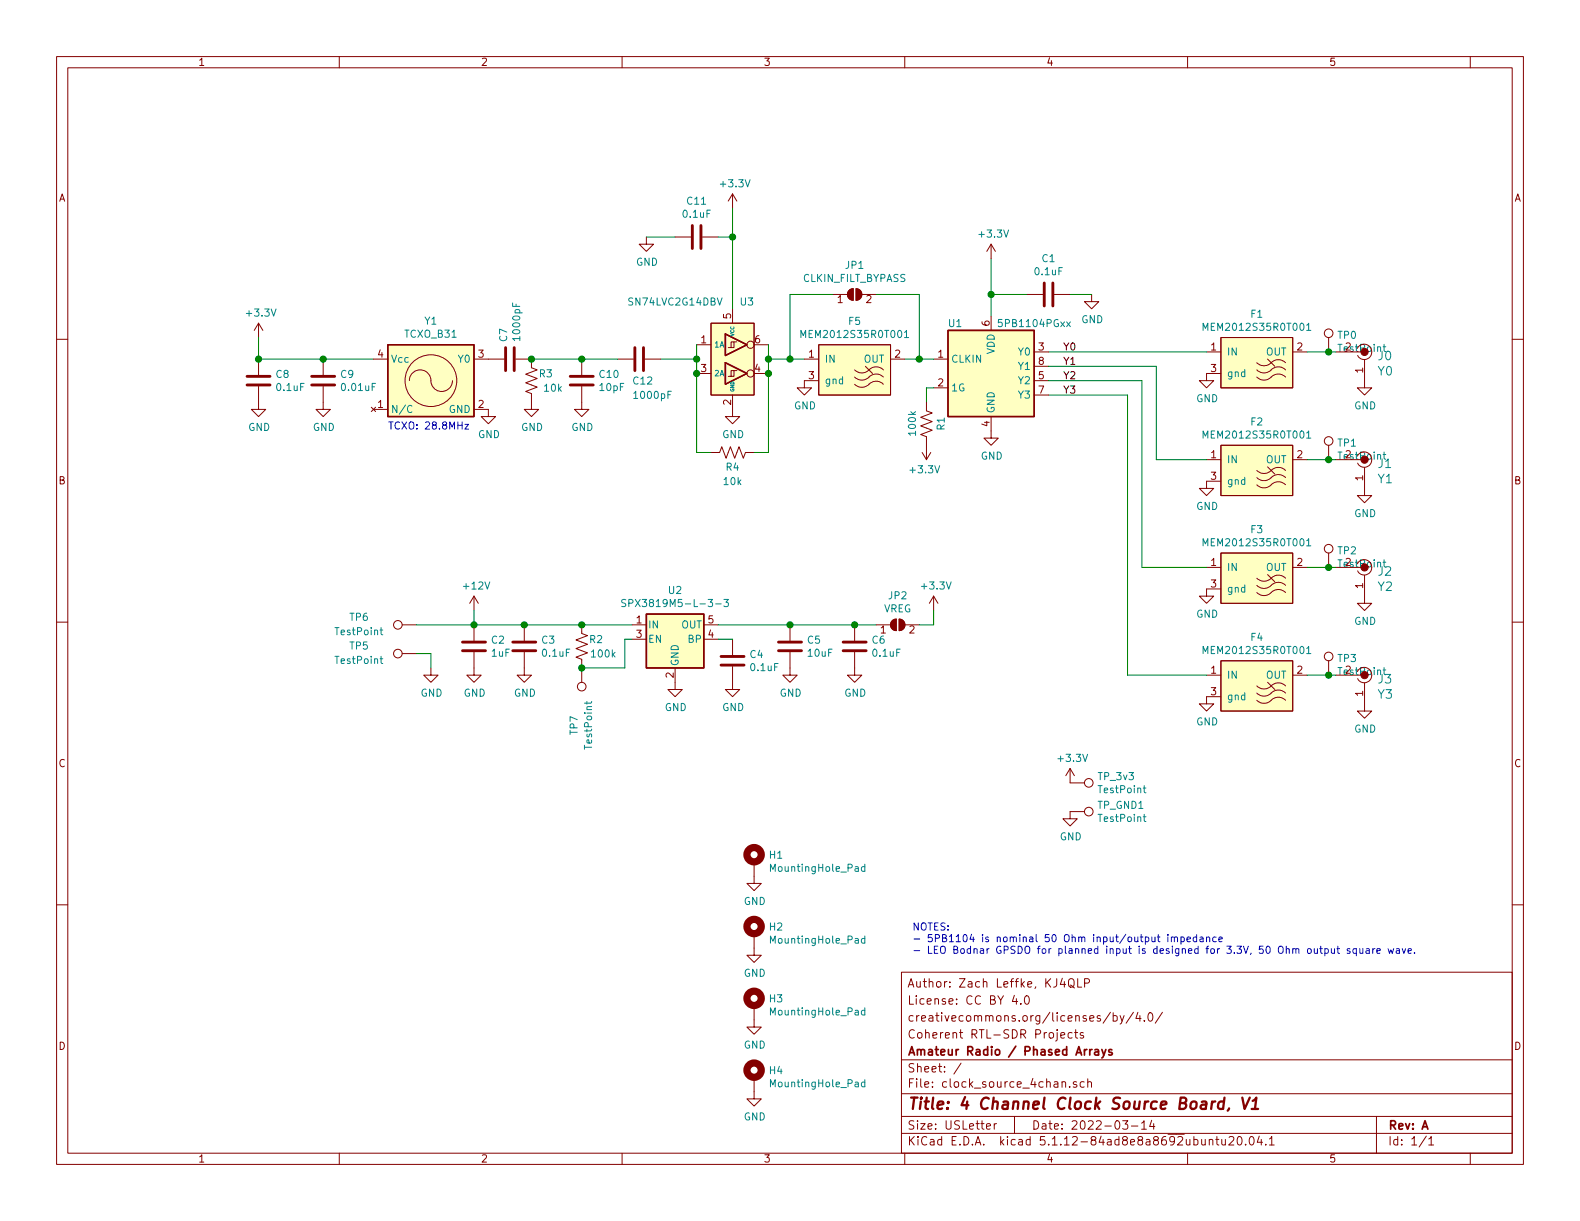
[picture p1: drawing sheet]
<svg xmlns="http://www.w3.org/2000/svg" width="279mm" height="216mm" viewBox="0 0 279 216" stroke-linecap="round" stroke-linejoin="round" font-family="sans-serif">
<g fill="none" stroke="#840000" stroke-width=".18">
<path d="M10 10h259.4v195.9h-259.4zM12 12h255.4v191.9h-255.4zM60 10v2M110 10v2M160 10v2M210 10v2M260 10v2M129.5 34.3v2.5M129.5 34.3l-.7 1.3M129.5 34.3l.8 1.3M10 60h2M45.7 57.2l-.7 1.2"/>
<path d="M45.7 57.2v2.5M45.7 57.2l.8 1.2M114.3 41.9v1.3h1.3l-1.3 1.3-1.3-1.3h1.3M119.4 41.9h2.8M124.2 41.9h2.8M125.7 57.2h7.6v12.7h-7.6zM129.5 54.6v2.6M147.3 52.1h2.6M150.1 51.4l.4-.3h.4v2a1.03 1.03 0 0 1-.9-.6 1.03 1.03 0 0 1 .1-1.1zM151.4 51.1a1.02 1.02 0 0 1 1 1 1.02 1.02 0 0 1-1 1zM152.4 52.1h2.5M175.3 43.2l-.8 1.3"/>
<path d="M175.3 43.2v2.5M175.3 55.9v2.5M175.3 43.2l.7 1.3M181.6 52.1h2.8M186.4 52.1h2.8M193 52.1v1.2h1.3l-1.3 1.3-1.2-1.3h1.2M215.9 59.7h12.7v8.9h-12.7zM234.9 59.7v2.5M267.4 60h2M45.7 68.3v4.1h1.3l-1.3 1.3-1.3-1.3h1.3M45.7 63.5v2.8M57.1 68.3v4.1h1.3l-1.3 1.3-1.2-1.3h1.2"/>
<path d="M57.1 63.5v2.8M65.7 72l.7 .8M66 63.5h2.6M66 72.4h2.6M66.4 72l-.7 .8M72.4 67.3a1.93 1.93 0 0 1 2.1-1.9 1.93 1.93 0 0 1 1.7 2.2 1.91 1.91 0 0 0 2.1 1.6 1.91 1.91 0 0 0 1.7-1.9M83.8 72.4h2.6v1.3h1.2l-1.2 1.2-1.3-1.2h1.3M83.8 63.5h5.4M91.2 63.5h2.8v1.5l1 .4-2 .8 2 .7-2 .8 2 .8-2 .7 1 .4v2.8h1.2l-1.2 1.3-1.3-1.3h1.3M102.9 68.3v4.1h1.2l-1.2 1.3-1.3-1.3h1.3M102.9 63.5v2.8M109.2 63.5h2.8"/>
<path d="M114 63.5h2.8M123.2 61h2.5M123.2 66h2.5M128.8 61.5h1v-1h-.5v1M128.8 66.5h1v-1h-.5v1M129.5 69.9v3.8h1.3l-1.3 1.2-1.2-1.2h1.2M129.8 60.5h.5M129.8 65.5h.5M133.3 61h2.6M133.3 66h2.6M142.2 63.5h2.6M144.8 61h12.7v8.9h-12.7z"/>
<path d="M144.8 67.3h-2.6v1.3h1.3l-1.3 1.3-1.2-1.3h1.2M151.1 67.9a1.91 1.91 0 0 0 2.9-.2l.5-.2 .6-.1 .4 .1 .7 .4M151.1 66.7a1.91 1.91 0 0 0 2.9-.3l.5-.2 .6-.1 .4 .1 .7 .5M151.1 65.4a1.91 1.91 0 0 0 2.9-.3l.5-.2h.6l.4 .1 .7 .4M153 64.8l1.3 1.2M157.5 63.5h2.5M163.8 71.1v1.5l1 .4-2 .8 2 .7-2 .8 2 .8-2 .7 1 .4v4.1M165.1 63.5h2.5M165.1 68.6h2.5M175.3 73.7v3.8h1.2l-1.2 1.2-1.3-1.2h1.3M182.9 62.2h2.5M182.9 67.3h2.5"/>
<path d="M182.9 69.9h2.5M182.9 64.8h2.5M213.4 62.2h2.5M215.9 78.7h12.7v8.9h-12.7zM215.9 66h-2.5v1.3h1.2l-1.2 1.3-1.3-1.3h1.3M222.2 66.7a1.91 1.91 0 0 0 2.9-.3l.5-.2 .6-.1 .5 .1 .6 .5M222.2 65.4a1.91 1.91 0 0 0 2.9-.3l.5-.2h.6l.5 .1 .6 .4M222.2 64.1a1.91 1.91 0 0 0 2.9-.2l.5-.2 .6-.1 .5 .1 .6 .4M224.2 63.5l1.2 1.3M228.6 62.2h2.5M234.9 78.7v2.6M236.2 62.2h4.5"/>
<path d="M241.3 63.6v5h1.3l-1.3 1.3-1.3-1.3h1.3M242.6 62.2a1.31 1.31 0 0 1-1 1.3 1.31 1.31 0 0 1-1.5-.7M125.7 80h1.6l.3-1 .8 2 .8-2 .7 2 .8-2 .7 2 .4-1h1.5M163.1 80l.7 1.3M164.6 80l-.8 1.3M213.4 81.3h2.5M215.9 97.8h12.7v8.9h-12.7zM215.9 85.1h-2.5v1.3h1.2l-1.2 1.2-1.3-1.2h1.3M222.2 85.7a1.91 1.91 0 0 0 2.9-.3l.5-.2h.6l.5 .1 .6 .4M222.2 84.5a1.91 1.91 0 0 0 2.9-.3l.5-.2 .6-.1 .5 .1 .6 .5M222.2 83.2a1.91 1.91 0 0 0 2.9-.3l.5-.2h.6l.5 .1 .6 .4M224.2 82.6l1.2 1.2"/>
<path d="M228.6 81.3h2.5M234.9 97.8v2.5M236.2 81.3h4.5M241.3 82.7v4.9h1.3l-1.3 1.3-1.3-1.3h1.3M242.6 81.3a1.31 1.31 0 0 1-1 1.3 1.31 1.31 0 0 1-1.5-.7M10 110h2M71.1 110.5h2.6M71.1 115.6h2.6M76.2 118.1v1.3h1.3l-1.3 1.3-1.3-1.3h1.3M83.8 115.3v4.1h1.3l-1.3 1.3-1.3-1.3h1.3M83.8 105.4v2.6M83.8 110.5v2.8"/>
<path d="M83.8 105.4l-.7 1.3M83.8 105.4l.8 1.3M92.7 115.3v4.1h1.3l-1.3 1.3-1.3-1.3h1.3M92.7 110.5v2.8M102.9 110.5v1.5l1 .4-2 .8 2 .7-2 .8 2 .7-2 .8 1 .4v4.1M111.8 110.5h2.5M111.8 113h2.5M119.4 118.1v3.8h1.2l-1.2 1.3-1.3-1.3h1.3M124.5 110.5h2.5M124.5 113h2.5M129.5 117.9v4h1.3l-1.3 1.3-1.2-1.3h1.2M129.5 113v2.8"/>
<path d="M139.7 115.3v4.1h1.3l-1.3 1.3-1.3-1.3h1.3M139.7 110.5v2.8M151.1 115.3v4.1h1.3l-1.3 1.3-1.2-1.3h1.2M151.1 110.5v2.8M154.9 110.5h2.6M157.7 109.8l.4-.3h.4v2a1.03 1.03 0 0 1-.9-.6 1.03 1.03 0 0 1 .1-1.1zM159 109.5a1.02 1.02 0 0 1 1 1 1.02 1.02 0 0 1-1 1zM160 110.5h2.6M165.1 105.4l-.8 1.3M165.1 105.4v2.6M165.1 105.4l.8 1.3M213.4 119.4h2.5"/>
<path d="M213.4 100.3h2.5M215.9 116.8h12.7v8.9h-12.7zM215.9 104.1h-2.5v1.3h1.2l-1.2 1.3-1.3-1.3h1.3M222.2 104.8a1.91 1.91 0 0 0 2.9-.3l.5-.2 .6-.1 .5 .1 .6 .5M222.2 103.5a1.91 1.91 0 0 0 2.9-.3l.5-.2h.6l.5 .1 .6 .4M222.2 102.2a1.91 1.91 0 0 0 2.9-.2l.5-.2 .6-.1 .5 .1 .6 .4M224.2 101.6l1.2 1.3M228.6 119.4h2.5M228.6 100.3h2.5M234.9 116.8v2.6M236.2 119.4h4.5M236.2 100.3h4.5"/>
<path d="M241.3 101.7v5h1.3l-1.3 1.3-1.3-1.3h1.3M242.6 119.4a1.31 1.31 0 0 1-1 1.3 1.31 1.31 0 0 1-1.5-.7M242.6 100.3a1.31 1.31 0 0 1-1 1.3 1.31 1.31 0 0 1-1.5-.7M267.4 110h2M189.2 135.9l-.7 1.3M189.2 135.9v2.5h2.6M189.2 135.9l.8 1.3M215.9 123.2h-2.5v1.3h1.2l-1.2 1.2-1.3-1.2h1.3M222.2 123.8a1.91 1.91 0 0 0 2.9-.3l.5-.2h.6l.5 .1 .6 .4M222.2 122.6a1.91 1.91 0 0 0 2.9-.3l.5-.2 .6-.1 .5 .1 .6 .5M222.2 121.3a1.91 1.91 0 0 0 2.9-.3l.5-.2h.6l.5 .1 .6 .4M224.2 120.7l1.2 1.2"/>
<path d="M241.3 120.8v4.9h1.3l-1.3 1.3-1.3-1.3h1.3M10 160h2M133.3 152.4v3.8h1.3l-1.3 1.3-1.2-1.3h1.2M191.8 143.5h-2.6v1.3h1.3l-1.3 1.3-1.2-1.3h1.2M267.4 160h2M133.3 177.8v3.8h1.3l-1.3 1.3-1.2-1.3h1.2M133.3 165.1v3.8h1.3l-1.3 1.3-1.2-1.3h1.2M159.4 171.9h108v32h-108zM179.4 176l-.4 1.1h1M179.7 176.6v1M180.5 177.4v.2M181.3 176.2l.2-.1a.81 .81 0 0 1 .6 .6 .81 .81 0 0 1-.3 .8l-.1 .1a.79 .79 0 0 1-.4-1.4z"/>
<path d="M187.9 173l-.4 1.1h.9M188.2 173.6v.9M189 173.3a.5 .5 0 0 1 .6-.3 .5 .5 0 0 1 .3 .6v.5a.5 .5 0 0 1-.5 .5 .5 .5 0 0 1-.4-.5zM189.2 174.2l.8 .5M190.6 173.1v1.4h.7M191.8 173.8h.7l.2-.2-.1-.4-.2-.1h-.6v1.4M196.4 179l-1.3 1.9M196.8 179.7l.5-.1 .3 .3-.1 .5-.2 .2-.5-.1M196.8 179.1v1.5M198.1 179.6l.3 1M198.8 179.6l-.5 1.3-.2 .2M200.4 179l-1.3 1.9"/>
<path d="M201.2 179l-.3 1.1h.9M201.6 179.6v1M203.2 179.1h.2a.8 .8 0 0 1 .5 .7 .8 .8 0 0 1-.5 .8 1 1 0 0 1-.2-1.5zM205.6 179l-1.3 1.9M133.3 190.5v3.8h1.3l-1.3 1.3-1.2-1.3h1.2M159.4 197.4h108M159.4 193.4h108M159.4 187.4h108M170 188l-1.3 1.9M174.4 199.2l.8-.2-.1-.2-.4-.1-.3 .2 .1 .7h.6M175.8 198.7v1M176.2 198.7l-.3 .1-.1 .2"/>
<path d="M179.4 197.4v3M187.6 183.1l.7-.2-.1-.2-.4-.1-.2 .2 .1 .7h.5M187.8 191.4l.1-.1a.37 .37 0 0 1 .5 .2v.8M189.2 192.1v.2M189.6 182.7l-.4-.1-.3 .3 .1 .6h.6M190 182.6h.6M190.2 182.1v1.3l.4 .2M190.4 191.3a.37 .37 0 0 0-.6 .2l.1 .2 .5 .1v.2l-.2 .3-.4-.1M191.6 182.7l-.4-.1-.2 .2 .1 .2 .5 .1v.4h-.6M191.7 191.3h-.4l-.3 .2 .1 .6 .2 .2 .4-.1M192.4 191.4v-.1a.37 .37 0 0 1 .6 .2v.8M192.4 190.8v1.5"/>
<path d="M198.5 198.2h.9l-.4 .6 .4 .1v.6l-.2 .2-.7-.2M200.1 199.1h1.1M201.9 198.6l.4-.4v1.5M201.9 199.7h.8M202.4 180.4v.2M203.7 198.1l-.4 1.1h.9M204 198.7v1M243.4 197.4v6.5M60 203.9v2M110 203.9v2M159.4 200.4h108M160 203.9v2"/>
<path d="M210 203.9v2M213.8 201.6l.2-.1h.4l.1 1M213.8 201.5v1M215 201.5h.5M215.2 201v1.3l.3 .2M216.1 201.5v.8a.37 .37 0 0 0 .6 0M216.7 201.5v1M217.3 201.1l.3-.1h.3l.2 .1 .1 .3-.1 .2-.8 .9h.9M218.9 201.1l.2-.1a.8 .8 0 0 1 .6 .7 .8 .8 0 0 1-.6 .8l-.2-.2-.1-.4zM220.3 202.3v.2M221.1 201.1l.2-.1a.8 .8 0 0 1 .5 .7 .8 .8 0 0 1-.5 .8l-.2-.2-.2-.4zM222.7 200.9l-.4 1.1h1"/>
<path d="M223 201.5v1M223.8 202.3v.2M224.5 201.4l.4-.4v1.5M224.5 202.5h.8M252.2 200.9l-1.2 1.9M252.7 201.4l.4-.4v1.5M252.7 202.5h.8M260 203.9v2"/>
<circle cx="234.9" cy="58.9" r=".76"/>
<circle cx="76.2" cy="67.3" r="4.6"/>
<circle cx="132.7" cy="66" r=".63"/>
<circle cx="132.7" cy="61" r=".63"/>
<circle cx="234.9" cy="78" r=".76"/>
<circle cx="234.9" cy="97" r=".76"/>
<circle cx="70.4" cy="115.6" r=".76"/>
<circle cx="70.4" cy="110.5" r=".76"/>
<circle cx="234.9" cy="116.1" r=".76"/>
<circle cx="102.9" cy="121.4" r=".76"/>
<circle cx="192.5" cy="138.4" r=".76"/>
<circle cx="192.5" cy="143.5" r=".76"/>
</g>
<path d="M214.9 194.8a.54 .54 0 0 0-.6 .3M216.4 194.8a.68 .68 0 0 0-1 .3v.6l.1 .3 .2 .1 .6-.1M216.5 194.1l-.2 2M217.3 196l-.2 .4M219.7 194.1l.4 2 .9-2M221.3 196.1h1.2M221.5 194.7l.7-.6-.3 2" fill="none" stroke="#840000" stroke-width=".41"/>
<path d="M192.7 185.6v1M193.1 185.6l-.3 .1-.1 .2M193.6 185.6h.6l.1 1M194.3 185.9l-.5 .1-.3 .2 .3 .4 .5-.1M194.8 185.6l.4 1M195.6 185.6l-.6 1.3-.2 .2M196.6 185.6h-.3l-.2 .2v.2l.5 .1v.4h-.5" fill="none" stroke="#840000" stroke-width=".3"/>
<g fill="none" stroke="#840000" stroke-width=".51">
<path d="M122.4 39.9v4M124 39.9v4M184.7 50v4.1M186.2 50v4.1M43.7 68.1h4.1M43.7 66.5h4.1M55.1 68.1h4.1M55.1 66.5h4.1M89.4 61.5v4M90.9 61.5v4M100.8 68.1h4.1M100.8 66.5h4.1"/>
<path d="M112.3 61.5v4M113.8 61.5v4M81.8 115.1h4.1M81.8 113.5h4.1M90.7 115.1h4M90.7 113.5h4M127.5 117.6h4.1M127.5 116.1h4.1M137.7 115.1h4M137.7 113.5h4M149.1 115.1h4.1M149.1 113.5h4.1"/>
</g>
<g fill="#ffffc2" stroke="#ffffc2" stroke-width=".18">
<path d="M114.3 108.6h10.2v9.5h-10.2z"/>
<path d="M125.7 57.2h7.6v12.7h-7.6z"/>
<path d="M128.3 59.1l3.8 1.9-3.8 1.9z"/>
<path d="M128.3 64.1l3.8 1.9-3.8 1.9z"/>
<path d="M68.6 61h15.2v12.7h-15.2z"/>
<path d="M144.8 61h12.7v8.9h-12.7z"/>
<path d="M215.9 116.8h12.7v8.9h-12.7z"/>
<path d="M215.9 97.8h12.7v8.9h-12.7z"/>
<path d="M215.9 78.7h12.7v8.9h-12.7z"/>
<path d="M215.9 59.7h12.7v8.9h-12.7z"/>
<path d="M167.6 58.4h15.3v15.3h-15.3z"/>
</g>
<path d="M128.3 59.1l3.8 1.9-3.8 1.9zM167.6 58.4h15.3v15.3h-15.3zM68.6 61h15.2v12.7h-15.2zM128.3 64.1l3.8 1.9-3.8 1.9zM114.3 108.6h10.2v9.5h-10.2z" fill="none" stroke="#840000" stroke-width=".25"/>
<g fill="none" stroke="#008484" stroke-width=".18">
<path d="M141.6 59.7v-1.3l.4 .9 .5-.9v1.3M159.9 58.8l.4-.4v1.3M159.9 59.7h.8M188.6 56.9l.7 .9M189.3 56.9l-.7 .9M212.8 58.4v-1.2l.4 .9 .4-.9v1.2M231.1 57.5l.3-.3v1.2M231.1 58.4h.7M72.8 71.8a.6 .6 0 0 0-.8 .4 .6 .6 0 0 0 .6 .7l.2-.1M212.8 77.5v-1.3l.4 .9 .4-.9v1.3M231.1 76.6l.3-.4v1.3M231.1 77.5h.7"/>
<path d="M244.6 61.3h.5M244.8 79.9v1.1l.3 .2M244.8 60.9v1.1l.3 .2M212.8 96.5v-1.2l.4 .9 .4-.9v1.2M231.1 95.6l.3-.3v1.2M231.1 96.5h.7M244.6 99.4h.5M244.6 80.4h.5M244.8 99v1.1l.3 .2M67.2 111.4h.5M67.2 116.5h.5M67.4 111v1.1l.3 .1"/>
<path d="M67.4 116.1v1l.3 .2M110.7 106.1l-.5-.1-.2 .1v.4l.5 .2 .2 .3-.3 .3-.5-.1M111.2 106.7l.6-.1 .1-.2v-.3l-.2-.1h-.5v1.3M126.6 106.8h.9M128 106h.8l-.4 .5 .4 .1v.5l-.3 .2-.5-.2M212.8 115.6v-1.3l.4 .9 .4-.9v1.3M231.1 114.7l.3-.4v1.3M231.1 115.6h.7M244.6 118.5h.5M244.8 118v1.1l.3 .2M103.8 124v.5M104.6 124l-.2 .3h-1"/>
<path d="M202.2 139.3h.4M202.3 138.9v1.1l.3 .2M152.9 153.3l-.3-.1-.3 .3 .2 .5h.4M152.9 152.8v1.3M202.2 144.4h.4M202.3 144v1.1l.3 .2M152.9 178.7l-.3-.1-.3 .3 .2 .5h.4M152.9 166l-.3-.1-.3 .3 .2 .5h.4M152.9 165.5v1.3M152.9 178.2v1.3M152.9 191.4l-.3-.1-.3 .3 .2 .5h.4M152.9 190.9v1.3"/>
</g>
<g fill="none" stroke="#840000" stroke-width="1.3">
<circle cx="133.3" cy="151.1" r="1.27"/>
<circle cx="133.3" cy="176.5" r="1.27"/>
<circle cx="133.3" cy="163.8" r="1.27"/>
<circle cx="133.3" cy="189.2" r="1.27"/>
</g>
<g fill="#840000" stroke="#840000" stroke-width=".18">
<path d="M157.7 109.8l.4-.3h.4v2a1.03 1.03 0 0 1-.9-.6 1.03 1.03 0 0 1 .1-1.1z"/>
<path d="M159 109.5a1.02 1.02 0 0 1 1 1 1.02 1.02 0 0 1-1 1z"/>
<path d="M150.1 51.4l.4-.3h.4v2a1.03 1.03 0 0 1-.9-.6 1.03 1.03 0 0 1 .1-1.1z"/>
<path d="M151.4 51.1a1.02 1.02 0 0 1 1 1 1.02 1.02 0 0 1-1 1z"/>
</g>
<g fill="none" stroke="#008400" stroke-width=".18">
<path d="M129.5 36.8v17.8M45.7 59.7v3.8h20.3M114.3 41.9h5.1M127 41.9h2.5M147.3 52.1h-7.6v11.4M154.9 52.1h7.7v11.4M175.3 45.7v10.2M175.3 52.1h6.3M189.2 52.1h3.8M94 63.5h15.2M116.8 63.5h6.4M123.2 61v19h2.5"/>
<path d="M135.9 61v19h-2.6M135.9 63.5h6.3M160 63.5h5.1M165.1 68.6h-1.3v2.5M185.4 64.8h19.1v16.5h8.9M185.4 62.2h28M185.4 69.9h14v49.5h14M185.4 67.3h16.5v33h11.5M231.1 62.2h5.1M231.1 81.3h5.1M73.7 115.6h2.5v2.5M73.7 110.5h38.1"/>
<path d="M83.8 108v2.5M111.8 113h-1.3v5.1h-7.6M127 110.5h27.9M127 113h2.5M165.1 108v2.5h-2.5M231.1 119.4h5.1M231.1 100.3h5.1"/>
</g>
<g fill="none" stroke="#0000c2" stroke-width=".18">
<path d="M82.2 75h.7l-.7 .9h.7M204.6 165.7h.5M204.8 165.3v1l.3 .2M206.5 165.3v.1M206.5 165.7v.8M207.1 165.8l.2-.1h.3l.1 .8M207.1 165.7v.8M207.7 165.9l.1-.2h.4v.8M208.8 165.7h.4l.2 .2-.1 .6h-.5M208.8 165.7v1.3M209.9 166.1l.6-.1v-.3h-.4l-.2 .2 .1 .6h.5M211.6 165.7h-.3l-.3 .2 .1 .6h.5"/>
<path d="M211.6 165.3v1.2M212.2 165.7h.5l.1 .8M212.8 166h-.5l-.1 .2v.3h.6M213.4 165.8l.1-.1h.3l.1 .8M213.4 165.7v.8M215.1 165.7h-.4l-.2 .2 .1 .6h.5M215.5 166.1l.7-.1-.1-.3h-.4l-.2 .2 .1 .6h.5M232.4 167.7l.1 .8 .3 .1 .2-.1M233 167.7v.9M233.4 167.7h.5M233.6 167.3v1.1l.3 .2M234.3 167.8l.3-.1 .3 .3-.1 .5h-.5"/>
<path d="M234.3 167.7v1.3M235.4 167.7l.1 .8 .3 .1 .2-.1M236 167.7v.9M236.4 167.7h.5M236.6 167.3v1.1l.3 .2M238.7 167.8l-.3-.1-.2 .2 .1 .2 .4 .1v.3h-.5M239.9 167.8l-.4-.1-.3 .3 .2 .5h.5M239.9 167.7v1.3M240.5 167.7v.8l.3 .1 .2-.1M241 167.7v.9M241.6 167.8h.5v.8M242.1 168l-.4 .1-.1 .2v.2h.5"/>
<path d="M242.7 167.7v.9M243.1 167.7l-.4 .3M243.5 168.1l.6-.1-.1-.2-.3-.1-.2 .2v.6h.5M245.5 167.7l.2 .9 .2-.6 .3 .6 .3-.9M246.9 167.8h.5l.1 .8M247.5 168l-.5 .1-.1 .2 .1 .3 .5-.1M248 167.7l.3 .9 .3-.9M249 168.1l.6-.1-.1-.2-.3-.1-.2 .2v.6h.5M250.1 168.5v.1"/>
</g>
<g fill="#008400" stroke="#008400" stroke-width=".25">
<circle cx="135.9" cy="66" r=".51"/>
<circle cx="123.2" cy="63.5" r=".51"/>
<circle cx="235" cy="62.2" r=".51"/>
<circle cx="45.7" cy="63.5" r=".51"/>
<circle cx="123.2" cy="66" r=".51"/>
<circle cx="57.2" cy="63.5" r=".51"/>
<circle cx="83.8" cy="110.5" r=".51"/>
<circle cx="151.1" cy="110.5" r=".51"/>
<circle cx="139.7" cy="110.5" r=".51"/>
<circle cx="102.9" cy="118.1" r=".51"/>
<circle cx="92.7" cy="110.5" r=".51"/>
<circle cx="102.9" cy="110.5" r=".51"/>
<circle cx="94" cy="63.5" r=".51"/>
<circle cx="102.9" cy="63.5" r=".51"/>
<circle cx="129.5" cy="41.9" r=".51"/>
<circle cx="175.3" cy="52.1" r=".51"/>
<circle cx="162.6" cy="63.5" r=".51"/>
<circle cx="135.9" cy="63.5" r=".51"/>
<circle cx="235" cy="119.4" r=".51"/>
<circle cx="139.7" cy="63.5" r=".51"/>
<circle cx="235" cy="100.3" r=".51"/>
<circle cx="235" cy="81.3" r=".51"/>
</g>
<text font-size="2.8" fill="#840000" x="160.4" y="196.2">Title: 4 Channel Clock Source Board, V1</text>
<g font-size="2.1" fill="#008484">
<text x="243.7" y="63.7">J0</text>
<text x="243.7" y="66.4">Y0</text>
<text x="243.7" y="82.8">J1</text>
<text x="243.7" y="85.4">Y1</text>
<text x="243.7" y="101.8">J2</text>
<text x="243.7" y="104.5">Y2</text>
<text x="243.7" y="123.5">Y3</text>
<text x="243.7" y="120.9">J3</text>
</g>
<g font-size="2.1" fill="#840000">
<text x="160.4" y="177.6">License: CC BY 4.0</text>
<text x="160.4" y="174.6">Author: Zach Leffke, KJ4QLP</text>
<text x="160.4" y="183.6">Coherent RTL-SDR Projects</text>
<text x="160.4" y="180.6">creativecommons.org/licenses/by/4.0/</text>
<text x="160.4" y="189.6">Sheet: /</text>
<text x="160.4" y="186.6">Amateur Radio / Phased Arrays</text>
<text x="160.4" y="192.3">File: clock_source_4chan.sch</text>
<text x="160.4" y="202.5">KiCad E.D.A. kicad 5.1.12-84ad8e8a8692ubuntu20.04.1</text>
<text x="160.4" y="199.7">Size: USLetter</text>
<text x="182.4" y="199.7">Date: 2022-03-14</text>
<text x="245.4" y="199.7">Rev: A</text>
<text x="245.4" y="202.5">Id: 1/1</text>
</g>
<g font-size="1.8" fill="#840000">
<text x="35" y="11.6">1</text>
<text x="85" y="11.6">2</text>
<text x="135" y="11.6">3</text>
<text x="185" y="11.6">4</text>
<text x="235" y="11.6">5</text>
<text x="10.4" y="35.6">A</text>
<text x="267.8" y="35.6">A</text>
<text x="148.1" y="53.6">1</text>
<text x="153.2" y="53.6">2</text>
<text x="129.3" y="56.4" transform="rotate(-90 129.3 56.4)">5</text>
<text x="175" y="57.6" transform="rotate(-90 175 57.6)">6</text>
<text x="66.8" y="63.2">4</text>
<text x="84.6" y="63.2">3</text>
<text x="124" y="60.7">1</text>
<text x="124" y="65.8">3</text>
<text x="133.5" y="65.8">4</text>
<text x="133.5" y="60.7">6</text>
<text x="143" y="63.2">1</text>
<text x="158.3" y="63.2">2</text>
<text x="165.9" y="63.2">1</text>
<text x="183.7" y="62">3</text>
<text x="183.7" y="64.5">8</text>
<text x="214.1" y="62">1</text>
<text x="214.1" y="65.8">3</text>
<text x="229.4" y="62">2</text>
<text x="236.8" y="62.2">TestPoint</text>
<text x="237.9" y="62">2</text>
<text x="241" y="65.9" transform="rotate(-90 241 65.9)">1</text>
<text x="129.3" y="71.6" transform="rotate(-90 129.3 71.6)">2</text>
<text x="143" y="67.1">3</text>
<text x="165.9" y="68.3">2</text>
<text x="183.7" y="67.1">5</text>
<text x="183.7" y="69.6">7</text>
<text x="66.8" y="72.1">1</text>
<text x="84.6" y="72.1">2</text>
<text x="175" y="75.4" transform="rotate(-90 175 75.4)">4</text>
<text x="214.1" y="81">1</text>
<text x="229.4" y="81">2</text>
<text x="236.8" y="81.3">TestPoint</text>
<text x="237.9" y="81">2</text>
<text x="10.4" y="85.6">B</text>
<text x="214.1" y="84.8">3</text>
<text x="241" y="85" transform="rotate(-90 241 85)">1</text>
<text x="267.8" y="85.6">B</text>
<text x="214.1" y="100.1">1</text>
<text x="229.4" y="100.1">2</text>
<text x="236.8" y="100.3">TestPoint</text>
<text x="237.9" y="100.1">2</text>
<text x="214.1" y="103.9">3</text>
<text x="241" y="104" transform="rotate(-90 241 104)">1</text>
<text x="112.5" y="110.2">1</text>
<text x="112.5" y="112.8">3</text>
<text x="125.2" y="112.8">4</text>
<text x="125.2" y="110.2">5</text>
<text x="155.7" y="112">1</text>
<text x="160.8" y="112">2</text>
<text x="119.1" y="119.9" transform="rotate(-90 119.1 119.9)">2</text>
<text x="214.1" y="119.1">1</text>
<text x="229.4" y="119.1">2</text>
<text x="236.8" y="119.4">TestPoint</text>
<text x="237.9" y="119.1">2</text>
<text x="214.1" y="122.9">3</text>
<text x="241" y="123.1" transform="rotate(-90 241 123.1)">1</text>
<text x="10.4" y="135.6">C</text>
<text x="267.8" y="135.6">C</text>
<text x="10.4" y="185.6">D</text>
<text x="267.8" y="185.6">D</text>
<text x="35" y="205.5">1</text>
<text x="85" y="205.5">2</text>
<text x="135" y="205.5">3</text>
<text x="185" y="205.5">4</text>
<text x="235" y="205.5">5</text>
</g>
<g font-size="1.8" fill="#008484">
<text x="127.6" y="33.1">+3.3V</text>
<text x="120.9" y="38.5">0.1uF</text>
<text x="121.6" y="36.2">C11</text>
<text x="112.5" y="47">GND</text>
<text x="149.6" y="47.5">JP1</text>
<text x="173.3" y="42">+3.3V</text>
<text x="184.3" y="46.4">C1</text>
<text x="141.9" y="49.9">CLKIN_FILT_BYPASS</text>
<text x="183.1" y="48.7">0.1uF</text>
<text x="43.8" y="56">+3.3V</text>
<text x="71.6" y="59.7">TCXO_B31</text>
<text x="75.1" y="57.4">Y1</text>
<text x="92" y="60" transform="rotate(-90 92 60)">1000pF</text>
<text x="111.4" y="54">SN74LVC2G14DBV</text>
<text x="131" y="54">U3</text>
<text x="142.4" y="59.8">MEM2012S35R0T001</text>
<text x="150.1" y="57.5">F5</text>
<text x="167.8" y="57.8">U1</text>
<text x="176.9" y="57.8">5PB1104PGxx</text>
<text x="191.2" y="57.2">GND</text>
<text x="213.5" y="58.5">MEM2012S35R0T001</text>
<text x="221.2" y="56.2">F1</text>
<text x="236.6" y="59.9">TP0</text>
<text x="69.1" y="64.1">Vcc</text>
<text x="81.2" y="64.1">Y0</text>
<text x="89.7" y="60.4" transform="rotate(-90 89.7 60.4)">C7</text>
<text x="145.8" y="64.1">IN</text>
<text x="152.7" y="64.1">OUT</text>
<text x="168.1" y="64.1">CLKIN</text>
<text x="175.9" y="62.7" transform="rotate(-90 175.9 62.7)">VDD</text>
<text x="180.2" y="62.9">Y0</text>
<text x="180.2" y="65.4">Y1</text>
<text x="216.9" y="62.9">IN</text>
<text x="223.9" y="62.9">OUT</text>
<text x="48.8" y="66.8">C8</text>
<text x="49" y="69.1">0.1uF</text>
<text x="60.3" y="66.8">C9</text>
<text x="60.6" y="69.1">0.01uF</text>
<text x="95.4" y="66.7">R3</text>
<text x="96.3" y="69.3">10k</text>
<text x="106.1" y="66.8">C10</text>
<text x="106.1" y="69.1">10pF</text>
<text x="112" y="68">C12</text>
<text x="112.3" y="70.5">1000pF</text>
<text x="145.8" y="67.9">gnd</text>
<text x="168.1" y="69.2">1G</text>
<text x="180.2" y="67.9">Y2</text>
<text x="180.2" y="70.5">Y3</text>
<text x="211.5" y="71.1">GND</text>
<text x="216.9" y="66.7">gnd</text>
<text x="43.9" y="76.2">GND</text>
<text x="55.3" y="76.2">GND</text>
<text x="69.1" y="73">N/C</text>
<text x="79.4" y="73">GND</text>
<text x="84.5" y="77.5">GND</text>
<text x="92.2" y="76.2">GND</text>
<text x="101" y="76.2">GND</text>
<text x="127.7" y="77.5">GND</text>
<text x="140.4" y="72.4">GND</text>
<text x="162" y="76.9" transform="rotate(-90 162 76.9)">100k</text>
<text x="167.1" y="76" transform="rotate(-90 167.1 76)">R1</text>
<text x="175.9" y="73.2" transform="rotate(-90 175.9 73.2)">GND</text>
<text x="213.5" y="77.5">MEM2012S35R0T001</text>
<text x="221.2" y="75.2">F2</text>
<text x="239.5" y="72.4">GND</text>
<text x="128.4" y="83.2">R4</text>
<text x="161.1" y="83.7">+3.3V</text>
<text x="173.4" y="81.3">GND</text>
<text x="216.9" y="81.9">IN</text>
<text x="223.9" y="81.9">OUT</text>
<text x="236.6" y="79">TP1</text>
<text x="128.1" y="85.8">10k</text>
<text x="216.9" y="85.7">gnd</text>
<text x="211.5" y="90.2">GND</text>
<text x="221.2" y="94.3">F3</text>
<text x="239.5" y="91.4">GND</text>
<text x="213.5" y="96.6">MEM2012S35R0T001</text>
<text x="216.9" y="101">IN</text>
<text x="223.9" y="101">OUT</text>
<text x="236.6" y="98">TP2</text>
<text x="82.1" y="104.2">+12V</text>
<text x="112" y="107.3">SPX3819M5-L-3-3</text>
<text x="118.3" y="105">U2</text>
<text x="157.2" y="106">JP2</text>
<text x="163.1" y="104.2">+3.3V</text>
<text x="216.9" y="104.8">gnd</text>
<text x="59.5" y="112.3">TestPoint</text>
<text x="61.9" y="109.8">TP6</text>
<text x="86.9" y="113.8">C2</text>
<text x="95.8" y="113.8">C3</text>
<text x="104.3" y="113.7">R2</text>
<text x="114.6" y="111.1">IN</text>
<text x="114.6" y="113.7">EN</text>
<text x="120.5" y="111.1">OUT</text>
<text x="121.7" y="113.7">BP</text>
<text x="142.8" y="113.8">C5</text>
<text x="154.3" y="113.8">C6</text>
<text x="156.3" y="108.3">VREG</text>
<text x="211.5" y="109.2">GND</text>
<text x="221.2" y="113.3">F4</text>
<text x="239.5" y="110.5">GND</text>
<text x="59.5" y="117.4">TestPoint</text>
<text x="61.9" y="114.9">TP5</text>
<text x="87" y="116.1">1uF</text>
<text x="96" y="116.1">0.1uF</text>
<text x="104.7" y="116.3">100k</text>
<text x="120" y="117.9" transform="rotate(-90 120 117.9)">GND</text>
<text x="132.7" y="116.4">C4</text>
<text x="132.8" y="118.7">0.1uF</text>
<text x="143" y="116.1">10uF</text>
<text x="154.4" y="116.1">0.1uF</text>
<text x="213.5" y="115.6">MEM2012S35R0T001</text>
<text x="236.6" y="117.1">TP3</text>
<text x="74.4" y="123.2">GND</text>
<text x="82" y="123.2">GND</text>
<text x="90.9" y="123.2">GND</text>
<text x="117.6" y="125.7">GND</text>
<text x="127.7" y="125.7">GND</text>
<text x="137.9" y="123.2">GND</text>
<text x="149.3" y="123.2">GND</text>
<text x="216.9" y="120">IN</text>
<text x="216.9" y="123.8">gnd</text>
<text x="223.9" y="120">OUT</text>
<text x="102.2" y="129.9" transform="rotate(-90 102.2 129.9)">TP7</text>
<text x="211.5" y="128.3">GND</text>
<text x="239.5" y="129.5">GND</text>
<text x="104.7" y="132.3" transform="rotate(-90 104.7 132.3)">TestPoint</text>
<text x="187.3" y="134.7">+3.3V</text>
<text x="194.3" y="137.9">TP_3v3</text>
<text x="194.2" y="143">TP_GND1</text>
<text x="194.4" y="140.3">TestPoint</text>
<text x="187.4" y="148.6">GND</text>
<text x="194.4" y="145.3">TestPoint</text>
<text x="136.1" y="151.8">H1</text>
<text x="136.6" y="154.2">MountingHole_Pad</text>
<text x="131.5" y="160">GND</text>
<text x="136.1" y="164.5">H2</text>
<text x="136.6" y="166.9">MountingHole_Pad</text>
<text x="131.5" y="172.7">GND</text>
<text x="136.1" y="177.2">H3</text>
<text x="136.6" y="179.6">MountingHole_Pad</text>
<text x="131.5" y="185.4">GND</text>
<text x="136.1" y="189.9">H4</text>
<text x="136.6" y="192.3">MountingHole_Pad</text>
<text x="131.5" y="198.1">GND</text>
</g>
<g font-size="1.8">
<text x="188" y="62">Y0</text>
<text x="188" y="64.5">Y1</text>
<text x="188" y="69.6">Y3</text>
<text x="188" y="67.1">Y2</text>
</g>
<g font-size="1.8" fill="#0000c2">
<text x="68.6" y="75.9">TCXO: 28.8MHz</text>
<text x="161.3" y="164.5">NOTES:</text>
<text x="161.3" y="166.6">- 5PB1104 is nominal 50 Ohm input/output impedance</text>
<text x="161.3" y="168.7">- LEO Bodnar GPSDO for planned input is designed for 3.3V, 50 Ohm output square wave.</text>
</g>
<g font-size="1.4" fill="#008484">
<text x="126.2" y="61.4">1A</text>
<text x="126.2" y="66.5">2A</text>
</g>
<g font-size=".8" fill="#008484">
<text x="129.8" y="59.5" transform="rotate(-90 129.8 59.5)">VCC</text>
<text x="129.8" y="69.3" transform="rotate(-90 129.8 69.3)">GND</text>
</g>
</svg>
